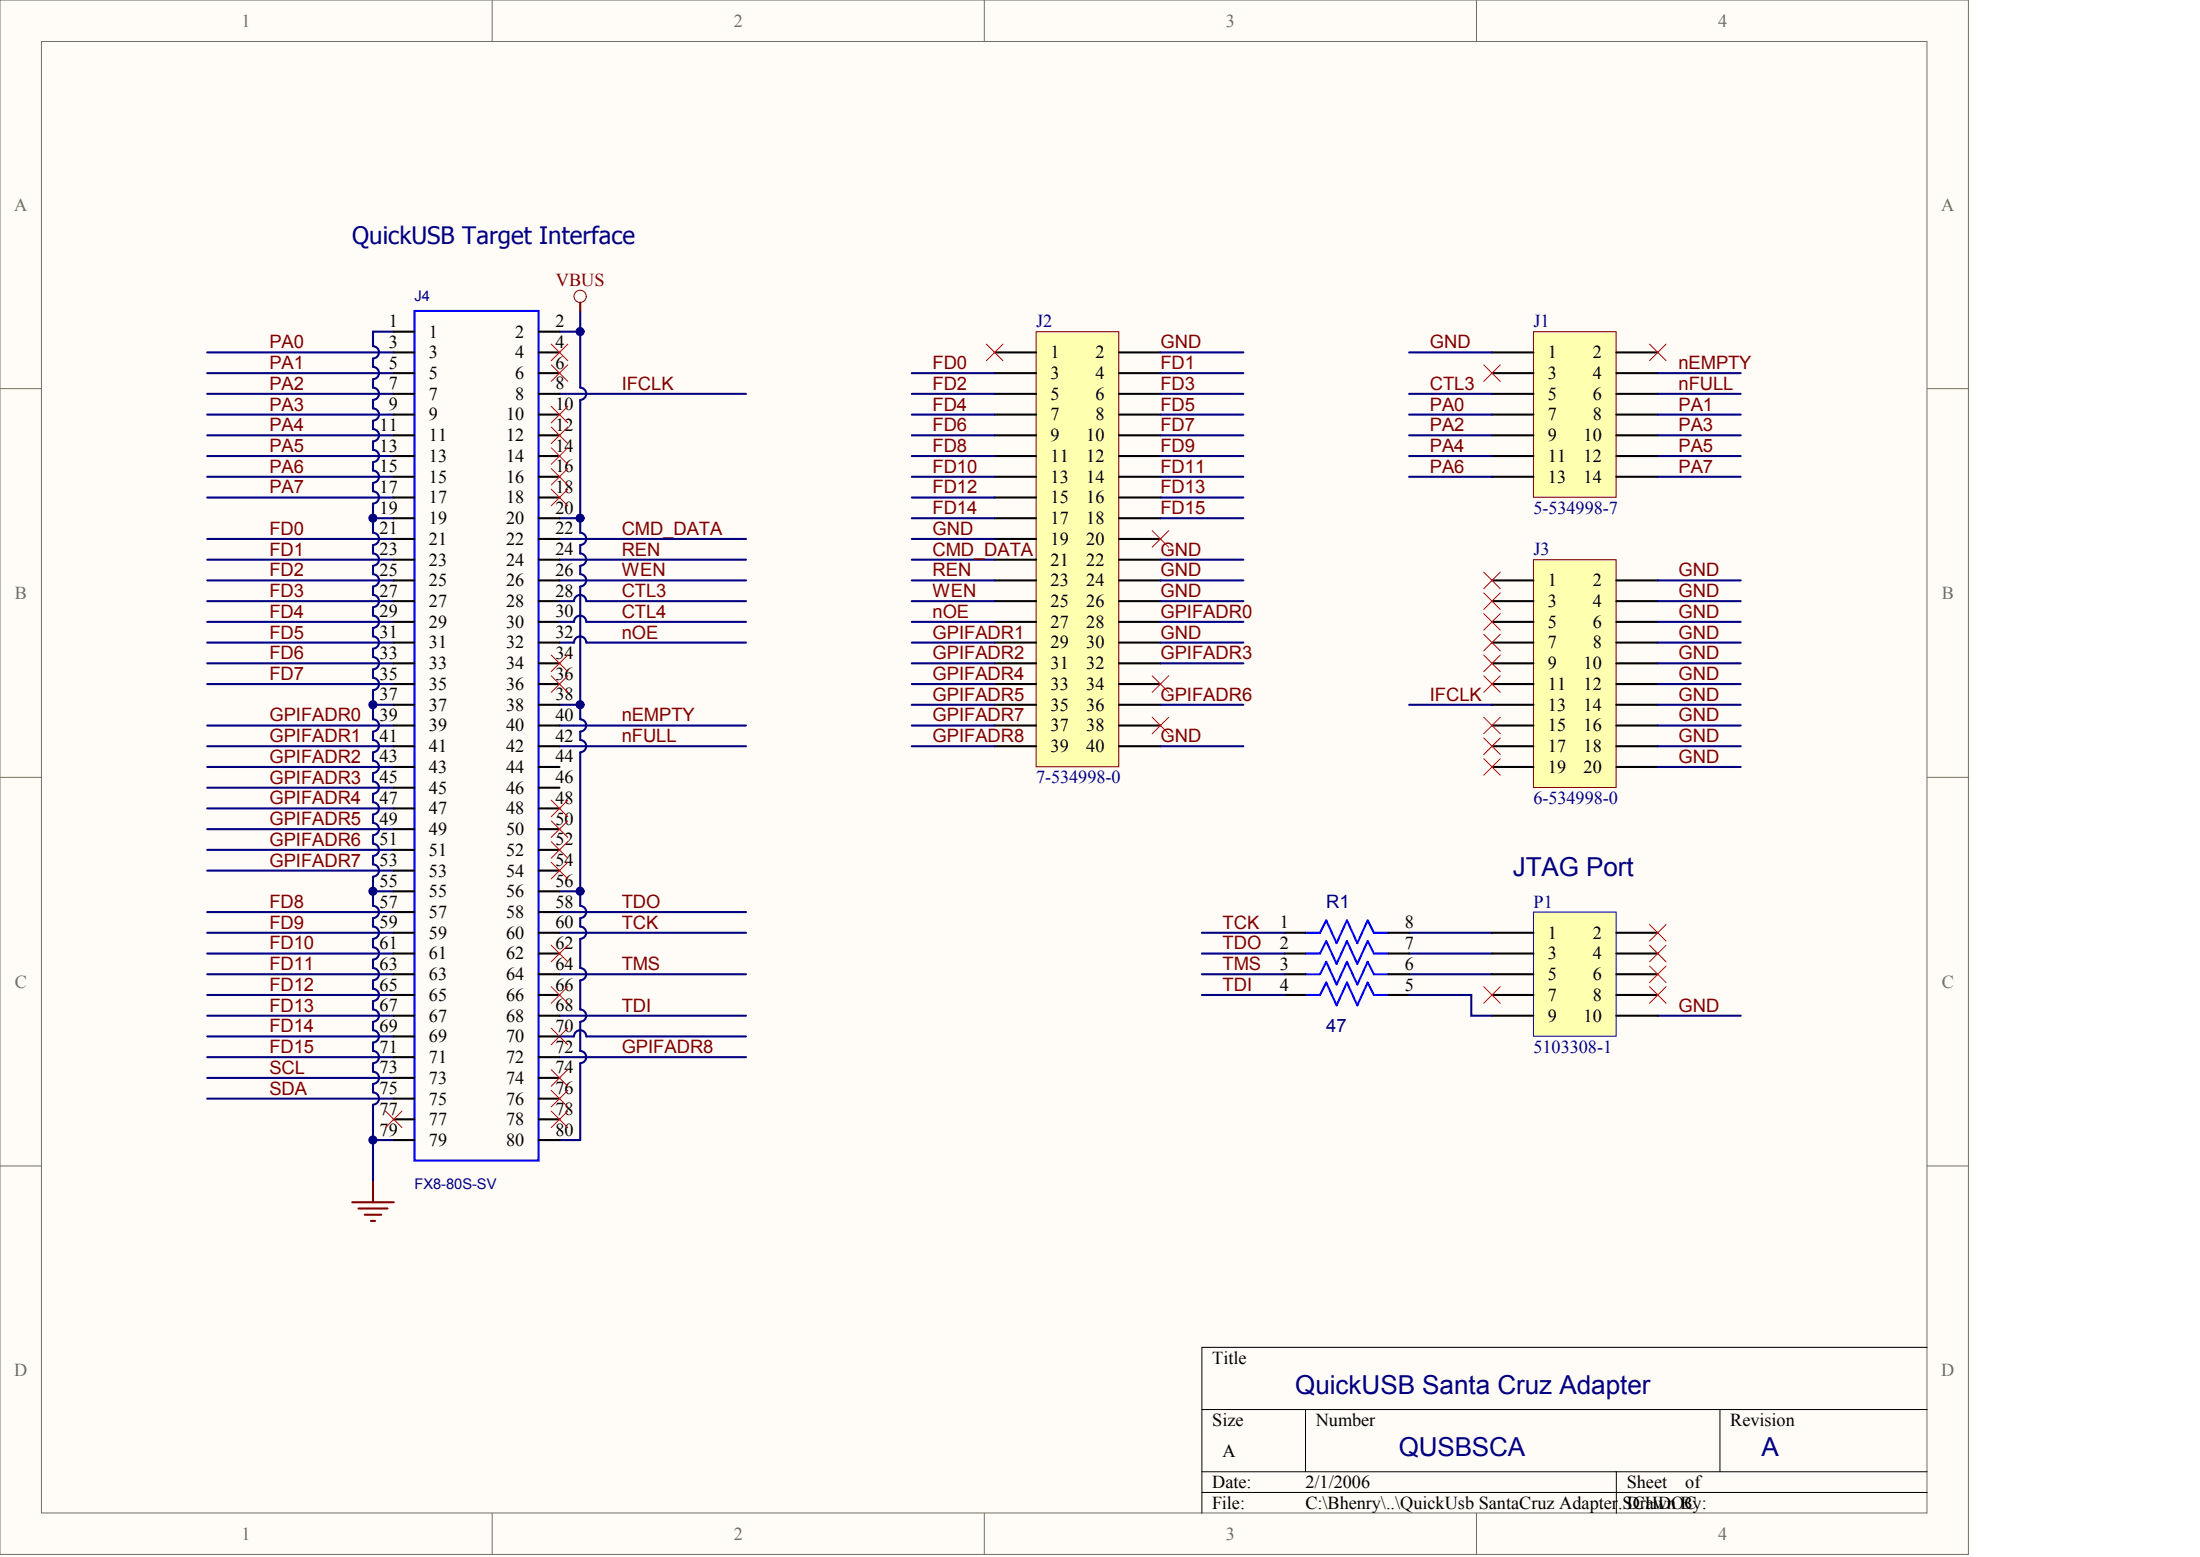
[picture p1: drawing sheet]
<svg xmlns="http://www.w3.org/2000/svg" width="840mm" height="594mm" viewBox="0 0 840 594" stroke-linecap="round" stroke-linejoin="round" font-family="sans-serif">
<g fill="#fffcf8" stroke="#716f64" stroke-width=".38">
<path d="M0 0h751.2v593.1h-751.2z"/>
<path d="M15.8 15.8h719.6v561.5h-719.6z"/>
</g>
<path d="M187.8 0v15.8M375.7 0v15.8M563.5 0v15.8M0 148.3h15.8M735.5 148.3h15.8M0 296.6h15.8M735.5 296.6h15.8M0 444.9h15.8M735.5 444.9h15.8M187.8 577.4v15.8M375.7 577.4v15.8M563.5 577.4v15.8" fill="none" stroke="#716f64" stroke-width=".38"/>
<path d="M735.5 514.1h-276.8v63.3M458.7 537.8h276.8M498.2 537.8v23.7M656.4 537.8v23.7M458.7 561.5h276.8M458.7 569.5h276.8M616.9 561.5v15.9" fill="none" stroke="#000" stroke-width=".38"/>
<path d="M395.4 126.6h31.6v166h-31.6z" fill="#ffffb0" stroke="#800000" stroke-width=".38"/>
<g fill="none" stroke="#000" stroke-width=".79">
<path d="M379.6 134.5h15.8M427.1 134.5h15.8M379.6 142.4h15.8M379.6 150.3h15.8M379.6 158.2h15.8M427.1 142.4h15.8M427.1 150.3h15.8M427.1 158.2h15.8M379.6 166.1h15.8M379.6 174h15.8M427.1 166.1h15.8M427.1 174h15.8"/>
<path d="M379.6 181.9h15.8M379.6 189.8h15.8M379.6 197.7h15.8M427.1 181.9h15.8M427.1 189.8h15.8M427.1 197.7h15.8M379.6 205.6h15.8M379.6 213.6h15.8M427.1 205.6h15.8M427.1 213.6h15.8M379.6 221.5h15.8M379.6 229.4h15.8"/>
<path d="M379.6 237.3h15.8M427.1 221.5h15.8M427.1 229.4h15.8M427.1 237.3h15.8M379.6 245.2h15.8M379.6 253.1h15.8M427.1 245.2h15.8M427.1 253.1h15.8M379.6 261h15.8M379.6 268.9h15.8M379.6 276.8h15.8M427.1 261h15.8"/>
<path d="M427.1 268.9h15.8M427.1 276.8h15.8M379.6 284.7h15.8M427.1 284.7h15.8"/>
</g>
<path d="M585.2 126.6h31.6v63.1h-31.6z" fill="#ffffb0" stroke="#800000" stroke-width=".38"/>
<g fill="none" stroke="#000" stroke-width=".79">
<path d="M569.4 134.5h15.8M616.9 134.5h15.8M569.4 142.4h15.8M569.4 150.3h15.8M569.4 158.2h15.8M616.9 142.4h15.8M616.9 150.3h15.8M616.9 158.2h15.8M569.4 166.1h15.8M569.4 174h15.8M616.9 166.1h15.8M616.9 174h15.8"/>
<path d="M569.4 181.9h15.8M616.9 181.9h15.8"/>
</g>
<path d="M585.2 213.6h31.6v86.9h-31.6z" fill="#ffffb0" stroke="#800000" stroke-width=".38"/>
<g fill="none" stroke="#000" stroke-width=".79">
<path d="M150.3 126.6h7.9M150.3 134.5h7.9M205.6 126.6h7.9M205.6 134.5h7.9M150.3 142.4h7.9M150.3 150.3h7.9M150.3 158.2h7.9M205.6 142.4h7.9M205.6 150.3h7.9M205.6 158.2h7.9M150.3 166.1h7.9M150.3 174h7.9"/>
<path d="M205.6 166.1h7.9M205.6 174h7.9M150.3 181.9h7.9M150.3 189.8h7.9M150.3 197.7h7.9M205.6 181.9h7.9M205.6 189.8h7.9M205.6 197.7h7.9M150.3 205.6h7.9M150.3 213.6h7.9M205.6 205.6h7.9M205.6 213.6h7.9"/>
<path d="M150.3 221.5h7.9M150.3 229.4h7.9M150.3 237.3h7.9M205.6 221.5h7.9M205.6 229.4h7.9M205.6 237.3h7.9M569.4 221.5h15.8M569.4 229.4h15.8M569.4 237.3h15.8M616.9 221.5h15.8M616.9 229.4h15.8M616.9 237.3h15.8"/>
<path d="M150.3 245.2h7.9M150.3 253.1h7.9M205.6 245.2h7.9M205.6 253.1h7.9M569.4 245.2h15.8M569.4 253.1h15.8M616.9 245.2h15.8M616.9 253.1h15.8M150.3 261h7.9M150.3 268.9h7.9M150.3 276.8h7.9M205.6 261h7.9"/>
<path d="M205.6 268.9h7.9M205.6 276.8h7.9M569.4 261h15.8M569.4 268.9h15.8M569.4 276.8h15.8M616.9 261h15.8M616.9 268.9h15.8M616.9 276.8h15.8M150.3 284.7h7.9M150.3 292.6h7.9M205.6 284.7h7.9M205.6 292.6h7.9"/>
<path d="M569.4 284.7h15.8M569.4 292.6h15.8M616.9 284.7h15.8M616.9 292.6h15.8M150.3 300.6h7.9M150.3 308.5h7.9M150.3 316.4h7.9M205.6 300.6h7.9M205.6 308.5h7.9M205.6 316.4h7.9M150.3 324.3h7.9M150.3 332.2h7.9"/>
<path d="M205.6 324.3h7.9M205.6 332.2h7.9M150.3 340.1h7.9M150.3 348h7.9M150.3 355.9h7.9M205.6 340.1h7.9M205.6 348h7.9M205.6 355.9h7.9M150.3 363.8h7.9M150.3 371.7h7.9M150.3 379.6h7.9M205.6 363.8h7.9"/>
<path d="M205.6 371.7h7.9M205.6 379.6h7.9M150.3 387.5h7.9M150.3 395.5h7.9M205.6 387.5h7.9M205.6 395.5h7.9M150.3 403.4h7.9M150.3 411.3h7.9M150.3 419.2h7.9M205.6 403.4h7.9M205.6 411.3h7.9M205.6 419.2h7.9"/>
<path d="M150.3 427.1h7.9M150.3 435h7.9M205.6 427.1h7.9M205.6 435h7.9"/>
</g>
<g fill="none" stroke="#000080" stroke-width=".79">
<path d="M221.4 118.6v29.3a2.33 2.33 0 0 1 2.3 2.3 2.33 2.33 0 0 1-2.3 2.4M79.1 134.5h71.2M142.4 136.8v3.2a2.33 2.33 0 0 1 2.2 2.3 2.33 2.33 0 0 1-2.2 2.4M150.3 126.6h-7.9v5.5a2.33 2.33 0 0 1 2.2 2.3 2.33 2.33 0 0 1-2.2 2.4M213.5 126.6h7.9M442.9 134.5h31.6M537.8 134.5h31.6M79.1 150.3h71.2M79.1 158.2h71.2M79.1 142.4h71.2M142.4 144.7v3.2a2.33 2.33 0 0 1 2.2 2.3 2.33 2.33 0 0 1-2.2 2.4M142.4 152.7v3.1a2.33 2.33 0 0 1 2.2 2.4 2.33 2.33 0 0 1-2.2 2.3"/>
<path d="M213.5 150.3h71.2M221.4 152.7v50.6a2.33 2.33 0 0 1 2.3 2.3 2.33 2.33 0 0 1-2.3 2.3M348 150.3h31.6M348 158.2h31.6M348 142.4h31.6M442.9 150.3h31.6M442.9 158.2h31.6M442.9 142.4h31.6M537.8 150.3h31.6M537.8 158.2h31.6M632.7 158.2h31.6M79.1 166.1h71.2"/>
<path d="M79.1 174h71.2M142.4 160.6v3.1a2.33 2.33 0 0 1 2.2 2.4 2.33 2.33 0 0 1-2.2 2.3M142.4 168.5v3.1a2.33 2.33 0 0 1 2.2 2.4 2.33 2.33 0 0 1-2.2 2.3M142.4 176.4v3.1a2.33 2.33 0 0 1 2.2 2.4 2.33 2.33 0 0 1-2.2 2.3M348 166.1h31.6M348 174h31.6M442.9 166.1h31.6M442.9 174h31.6M537.8 166.1h31.6M537.8 174h31.6M632.7 166.1h31.6M632.7 174h31.6"/>
<path d="M79.1 181.9h71.2M79.1 189.8h71.2M142.4 184.3v3.2a2.33 2.33 0 0 1 2.2 2.3 2.33 2.33 0 0 1-2.2 2.3v11.2a2.33 2.33 0 0 1 2.2 2.3 2.33 2.33 0 0 1-2.2 2.3M142.4 197.7h7.9M213.5 197.7h7.9M348 181.9h31.6M348 189.8h31.6M348 197.7h31.6M442.9 181.9h31.6M442.9 189.8h31.6M442.9 197.7h31.6M632.7 181.9h31.6"/>
<path d="M79.1 205.6h71.2M79.1 213.6h71.2M142.4 208v3.2a2.33 2.33 0 0 1 2.2 2.3 2.33 2.33 0 0 1-2.2 2.3M142.4 215.9v3.2a2.33 2.33 0 0 1 2.2 2.3 2.33 2.33 0 0 1-2.2 2.4M213.5 205.6h71.2M213.5 213.6h71.2M221.4 215.9v3.2a2.33 2.33 0 0 1 2.3 2.3 2.33 2.33 0 0 1-2.3 2.4M221.4 208v3.2a2.33 2.33 0 0 1 2.3 2.3 2.33 2.33 0 0 1-2.3 2.3M348 205.6h31.6M348 213.6h31.6M442.9 213.6h31.6M79.1 221.5h71.2"/>
<path d="M79.1 237.3h71.2M79.1 229.4h71.2M142.4 223.8v3.2a2.33 2.33 0 0 1 2.2 2.3 2.33 2.33 0 0 1-2.2 2.4M142.4 231.7v3.2a2.33 2.33 0 0 1 2.2 2.3 2.33 2.33 0 0 1-2.2 2.4M142.4 239.7v3.1a2.33 2.33 0 0 1 2.2 2.3 2.33 2.33 0 0 1-2.2 2.4M213.5 221.5h71.2M221.4 223.8v50.7a2.33 2.33 0 0 1 2.3 2.3 2.33 2.33 0 0 1-2.3 2.3M348 221.5h31.6M348 237.3h31.6M348 229.4h31.6M442.9 221.5h31.6M442.9 237.3h31.6"/>
<path d="M442.9 229.4h31.6M632.7 221.5h31.6M632.7 237.3h31.6M632.7 229.4h31.6M79.1 253.1h71.2M79.1 245.2h71.2M142.4 255.5v3.1a2.37 2.37 0 0 1 2.2 2.4 2.37 2.37 0 0 1-2.2 2.4v11.1a2.33 2.33 0 0 1 2.2 2.3 2.33 2.33 0 0 1-2.2 2.3M142.4 247.6v3.1a2.33 2.33 0 0 1 2.2 2.4 2.33 2.33 0 0 1-2.2 2.3M223.7 245.2a2.33 2.33 0 0 0-2.3-2.4 2.33 2.33 0 0 0-2.3 2.4h-5.6M223.8 245.2h60.9M348 253.1h31.6M348 245.2h31.6"/>
<path d="M442.9 253.1h31.6M442.9 245.2h31.6M632.7 253.1h31.6M632.7 245.2h31.6M79.1 261h71.2M79.1 276.8h71.2M142.4 279.2v3.2a2.33 2.33 0 0 1 2.2 2.3 2.33 2.33 0 0 1-2.2 2.3M142.4 268.9h7.9M213.5 276.8h71.2M213.5 268.9h7.9M221.4 279.2v3.2a2.33 2.33 0 0 1 2.3 2.3 2.33 2.33 0 0 1-2.3 2.3M348 261h31.6"/>
<path d="M348 276.8h31.6M348 268.9h31.6M442.9 268.9h31.6M537.8 268.9h31.6M632.7 261h31.6M632.7 276.8h31.6M632.7 268.9h31.6M79.1 284.7h71.2M79.1 292.6h71.2M142.4 287.1v3.2a2.33 2.33 0 0 1 2.2 2.3 2.33 2.33 0 0 1-2.2 2.3M142.4 295v3.2a2.33 2.33 0 0 1 2.2 2.3 2.33 2.33 0 0 1-2.2 2.3M213.5 284.7h71.2"/>
<path d="M221.4 287.1v58.5a2.33 2.33 0 0 1 2.3 2.4 2.33 2.33 0 0 1-2.3 2.3M348 284.7h31.6M442.9 284.7h31.6M632.7 284.7h31.6M632.7 292.6h31.6M79.1 316.4h71.2M79.1 300.6h71.2M79.1 308.5h71.2M142.4 302.9v3.2a2.33 2.33 0 0 1 2.2 2.3 2.33 2.33 0 0 1-2.2 2.4M142.4 310.8v3.2a2.33 2.33 0 0 1 2.2 2.3 2.33 2.33 0 0 1-2.2 2.4M142.4 318.7v3.2a2.33 2.33 0 0 1 2.2 2.3 2.33 2.33 0 0 1-2.2 2.4M79.1 332.2h71.2"/>
<path d="M79.1 324.3h71.2M142.4 326.6v3.2a2.33 2.33 0 0 1 2.2 2.3 2.33 2.33 0 0 1-2.2 2.4M142.4 334.6v11a2.33 2.33 0 0 1 2.2 2.4 2.33 2.33 0 0 1-2.2 2.3M79.1 348h71.2M79.1 355.9h71.2M142.4 350.4v3.1a2.33 2.33 0 0 1 2.2 2.4 2.33 2.33 0 0 1-2.2 2.3M142.4 358.3v3.1a2.33 2.33 0 0 1 2.2 2.4 2.33 2.33 0 0 1-2.2 2.3M142.4 340.1h7.9M213.5 348h71.2M213.5 355.9h71.2M213.5 340.1h7.9M221.4 358.3v11.1a2.33 2.33 0 0 1 2.3 2.3 2.33 2.33 0 0 1-2.3 2.3"/>
<path d="M221.4 350.4v3.1a2.33 2.33 0 0 1 2.3 2.4 2.33 2.33 0 0 1-2.3 2.3M537.8 355.9h31.6M79.1 363.8h71.2M79.1 371.7h71.2M79.1 379.6h71.2M142.4 366.2v3.2a2.33 2.33 0 0 1 2.2 2.3 2.33 2.33 0 0 1-2.2 2.3M142.4 374.1v3.2a2.33 2.33 0 0 1 2.2 2.3 2.33 2.33 0 0 1-2.2 2.3M213.5 371.7h71.2M221.4 374.1v11.1a2.33 2.33 0 0 1 2.3 2.3 2.33 2.33 0 0 1-2.3 2.3M537.8 363.8h31.6M537.8 371.7h31.6M79.1 387.5h71.2"/>
<path d="M79.1 395.5h71.2M142.4 382v3.2a2.33 2.33 0 0 1 2.2 2.3 2.33 2.33 0 0 1-2.2 2.3M142.4 389.9v3.2a2.33 2.33 0 0 1 2.2 2.3 2.33 2.33 0 0 1-2.2 2.4M142.4 397.8v3.2a2.33 2.33 0 0 1 2.2 2.3 2.33 2.33 0 0 1-2.2 2.4M213.5 387.5h71.2M221.4 389.9v11.1a2.33 2.33 0 0 1 2.3 2.3 2.33 2.33 0 0 1-2.3 2.4M223.7 395.5a2.33 2.33 0 0 0-2.3-2.4 2.33 2.33 0 0 0-2.3 2.4h-5.6M223.8 395.5h60.9M632.7 387.5h31.6M79.1 403.4h71.2M79.1 411.3h71.2M79.1 419.2h71.2"/>
<path d="M142.4 405.7v3.2a2.33 2.33 0 0 1 2.2 2.3 2.33 2.33 0 0 1-2.2 2.4v3.2a2.33 2.33 0 0 1 2.2 2.3 2.33 2.33 0 0 1-2.2 2.4v29.3M213.5 403.4h71.2M221.4 405.7v29.3h-7.9M142.4 435h7.9"/>
</g>
<path d="M158.2 118.6h47.3v324.2h-47.3z" fill="none" stroke="#00f" stroke-width=".79"/>
<circle cx="221.4" cy="113.1" r="2.33" fill="none" stroke="#800000" stroke-width=".38"/>
<path d="M221.4 115.5v3.1M134.4 458.7h15.9M142.4 450.8v7.9M136.8 461.1h11.1M139.2 463.5h6.3M141.6 465.8h1.5" fill="none" stroke="#800000" stroke-width=".79"/>
<g fill="none" stroke="#f00" stroke-width=".38">
<path d="M210.4 139.2l6.3 6.3M210.4 131.3l6.3 6.3M216.7 139.2l-6.3 6.3M216.7 131.3l-6.3 6.3M629.5 131.3l6.3 6.3M635.8 131.3l-6.3 6.3M210.4 155l6.3 6.4M216.7 155l-6.3 6.4M210.4 162.9l6.3 6.4M210.4 170.8l6.3 6.4M210.4 178.8l6.3 6.3M216.7 162.9l-6.3 6.4"/>
<path d="M216.7 170.8l-6.3 6.4M216.7 178.8l-6.3 6.3M210.4 186.7l6.3 6.3M216.7 186.7l-6.3 6.3M439.7 202.5l6.3 6.3M446 202.5l-6.3 6.3M210.4 249.9l6.3 6.4M210.4 257.8l6.3 6.4M216.7 249.9l-6.3 6.4M216.7 257.8l-6.3 6.4M210.4 305.3l6.3 6.3M210.4 313.2l6.3 6.3"/>
<path d="M216.7 305.3l-6.3 6.3M216.7 313.2l-6.3 6.3M210.4 321.1l6.3 6.3M210.4 329l6.3 6.3M216.7 321.1l-6.3 6.3M216.7 329l-6.3 6.3M210.4 392.3l6.3 6.3M216.7 392.3l-6.3 6.3M210.4 408.1l6.3 6.3M210.4 416l6.3 6.3M216.7 408.1l-6.3 6.3M216.7 416l-6.3 6.3"/>
<path d="M147.1 423.9l6.3 6.4M153.4 423.9l-6.3 6.4M210.4 423.9l6.3 6.4M216.7 423.9l-6.3 6.4"/>
</g>
<path d="M585.2 348h31.6v47.4h-31.6z" fill="#ffffb0" stroke="#0000bf" stroke-width=".38"/>
<g fill="none" stroke="#000" stroke-width=".79">
<path d="M490.3 355.9h7.9M529.9 355.9h7.9M569.4 355.9h15.8M616.9 355.9h15.8M490.3 363.8h7.9M490.3 371.7h7.9M490.3 379.6h7.9M529.9 363.8h7.9M529.9 371.7h7.9M529.9 379.6h7.9M569.4 363.8h15.8M569.4 371.7h15.8"/>
<path d="M569.4 379.6h15.8M616.9 363.8h15.8M616.9 371.7h15.8M616.9 379.6h15.8M569.4 387.5h15.8M616.9 387.5h15.8"/>
</g>
<path d="M498.2 355.9h5.6l2.3-4.7 4 8.7 4-8.7 3.9 8.7 4-8.7 2.3 4.7h5.6M498.2 363.8h5.6l2.3-4.7 4 8.7 4-8.7 3.9 8.7 4-8.7 2.3 4.7h5.6M498.2 371.7h5.6l2.3-4.7 4 8.7 4-8.7 3.9 8.7 4-8.7 2.3 4.7h5.6M498.2 379.6h5.6l2.3-4.7 4 8.7 4-8.7 3.9 8.7 4-8.7 2.3 4.7h5.6" fill="none" stroke="#00f" stroke-width=".79"/>
<path d="M632.7 142.4h31.6M632.7 150.3h31.6M537.8 181.9h31.6M223.7 229.4a2.33 2.33 0 0 0-2.3-2.4 2.33 2.33 0 0 0-2.3 2.4h-5.6M223.7 237.3a2.33 2.33 0 0 0-2.3-2.4 2.33 2.33 0 0 0-2.3 2.4h-5.6M223.8 229.4h60.9M223.8 237.3h60.9M458.7 355.9h31.6M458.7 363.8h31.6M458.7 379.6h31.6M458.7 371.7h31.6M537.8 379.6h23.7v7.9h7.9" fill="none" stroke="#000080" stroke-width=".79"/>
<g fill="none" stroke="#f00" stroke-width=".38">
<path d="M376.4 131.3l6.4 6.3M382.8 131.3l-6.4 6.3M566.2 139.2l6.4 6.3M572.6 139.2l-6.4 6.3M566.2 218.3l6.4 6.3M572.6 218.3l-6.4 6.3M566.2 226.2l6.4 6.3M566.2 234.1l6.4 6.3M572.6 226.2l-6.4 6.3M572.6 234.1l-6.4 6.3M439.7 257.8l6.3 6.4M446 257.8l-6.3 6.4"/>
<path d="M566.2 242l6.4 6.4M566.2 249.9l6.4 6.4M566.2 257.8l6.4 6.4M572.6 242l-6.4 6.4M572.6 249.9l-6.4 6.4M572.6 257.8l-6.4 6.4M439.7 273.7l6.3 6.3M446 273.7l-6.3 6.3M566.2 273.7l6.4 6.3M572.6 273.7l-6.4 6.3M566.2 281.6l6.4 6.3M566.2 289.5l6.4 6.3"/>
<path d="M572.6 281.6l-6.4 6.3M572.6 289.5l-6.4 6.3M629.5 352.7l6.3 6.4M635.8 352.7l-6.3 6.4M210.4 360.7l6.3 6.3M210.4 376.5l6.3 6.3M216.7 360.7l-6.3 6.3M216.7 376.5l-6.3 6.3M566.2 376.5l6.4 6.3M572.6 376.5l-6.4 6.3M629.5 360.7l6.3 6.3M629.5 368.6l6.3 6.3"/>
<path d="M629.5 376.5l6.3 6.3M635.8 360.7l-6.3 6.3M635.8 368.6l-6.3 6.3M635.8 376.5l-6.3 6.3"/>
</g>
<g fill="#000080" stroke="#000080" stroke-width=".38">
<circle cx="142.3" cy="435" r="1.54"/>
<circle cx="142.3" cy="340.1" r="1.54"/>
<circle cx="142.3" cy="268.9" r="1.54"/>
<circle cx="142.3" cy="197.7" r="1.54"/>
<circle cx="221.4" cy="340.1" r="1.54"/>
<circle cx="221.4" cy="268.9" r="1.54"/>
<circle cx="221.4" cy="197.7" r="1.54"/>
<circle cx="221.4" cy="126.5" r="1.54"/>
</g>
<g font-size="10" fill="#000080">
<text x="577.3" y="334.2">JTAG Port</text>
<text x="494.3" y="531.9">QuickUSB Santa Cruz Adapter</text>
<text x="533.8" y="555.6">QUSBSCA</text>
<text x="672.2" y="555.6">A</text>
</g>
<text font-size="9.2" fill="#000080" x="134.4" y="93">QuickUSB Target Interface</text>
<g font-size="7" fill="#716f64">
<text x="92.2" y="10.2">1</text>
<text x="280" y="10.2">2</text>
<text x="467.9" y="10.2">3</text>
<text x="655.7" y="10.2">4</text>
<text x="5.4" y="80.3">A</text>
<text x="740.9" y="80.3">A</text>
<text x="5.6" y="228.6">B</text>
<text x="741.1" y="228.6">B</text>
<text x="5.6" y="376.9">C</text>
<text x="741.1" y="376.9">C</text>
<text x="5.4" y="525.2">D</text>
<text x="740.9" y="525.2">D</text>
<text x="92.2" y="587.5">1</text>
<text x="280" y="587.5">2</text>
<text x="467.9" y="587.5">3</text>
<text x="655.7" y="587.5">4</text>
</g>
<g font-size="7" fill="#800000">
<text x="212.1" y="109">VBUS</text>
<text x="102.8" y="132.9">PA0</text>
<text x="442.9" y="132.9">GND</text>
<text x="545.7" y="132.9">GND</text>
<text x="102.8" y="140.8">PA1</text>
<text x="355.9" y="140.8">FD0</text>
<text x="442.9" y="140.8">FD1</text>
<text x="640.6" y="140.8">nEMPTY</text>
<text x="102.8" y="148.7">PA2</text>
<text x="237.3" y="148.7">IFCLK</text>
<text x="355.9" y="148.7">FD2</text>
<text x="442.9" y="148.7">FD3</text>
<text x="545.7" y="148.7">CTL3</text>
<text x="640.6" y="148.7">nFULL</text>
<text x="102.8" y="156.7">PA3</text>
<text x="355.9" y="156.7">FD4</text>
<text x="442.9" y="156.7">FD5</text>
<text x="545.7" y="156.7">PA0</text>
<text x="640.6" y="156.7">PA1</text>
<text x="102.8" y="164.6">PA4</text>
<text x="355.9" y="164.6">FD6</text>
<text x="442.9" y="164.6">FD7</text>
<text x="545.7" y="164.6">PA2</text>
<text x="640.6" y="164.6">PA3</text>
<text x="102.8" y="172.5">PA5</text>
<text x="355.9" y="172.5">FD8</text>
<text x="442.9" y="172.5">FD9</text>
<text x="545.7" y="172.5">PA4</text>
<text x="640.6" y="172.5">PA5</text>
<text x="102.8" y="180.4">PA6</text>
<text x="355.9" y="180.4">FD10</text>
<text x="442.9" y="180.4">FD11</text>
<text x="545.7" y="180.4">PA6</text>
<text x="640.6" y="180.4">PA7</text>
<text x="102.8" y="188.3">PA7</text>
<text x="355.9" y="188.3">FD12</text>
<text x="442.9" y="188.3">FD13</text>
<text x="355.9" y="196.2">FD14</text>
<text x="442.9" y="196.2">FD15</text>
<text x="102.8" y="204.1">FD0</text>
<text x="237.3" y="204.1">CMD_DATA</text>
<text x="355.9" y="204.1">GND</text>
<text x="102.8" y="212">FD1</text>
<text x="237.3" y="212">REN</text>
<text x="355.9" y="212">CMD_DATA</text>
<text x="442.9" y="212">GND</text>
<text x="102.8" y="219.9">FD2</text>
<text x="237.3" y="219.9">WEN</text>
<text x="355.9" y="219.9">REN</text>
<text x="442.9" y="219.9">GND</text>
<text x="640.6" y="219.9">GND</text>
<text x="102.8" y="227.8">FD3</text>
<text x="237.3" y="227.8">CTL3</text>
<text x="355.9" y="227.8">WEN</text>
<text x="442.9" y="227.8">GND</text>
<text x="640.6" y="227.8">GND</text>
<text x="102.8" y="235.7">FD4</text>
<text x="237.3" y="235.7">CTL4</text>
<text x="355.9" y="235.7">nOE</text>
<text x="442.9" y="235.7">GPIFADR0</text>
<text x="640.6" y="235.7">GND</text>
<text x="102.8" y="243.6">FD5</text>
<text x="237.3" y="243.6">nOE</text>
<text x="355.9" y="243.6">GPIFADR1</text>
<text x="442.9" y="243.6">GND</text>
<text x="640.6" y="243.6">GND</text>
<text x="102.8" y="251.6">FD6</text>
<text x="355.9" y="251.6">GPIFADR2</text>
<text x="442.9" y="251.6">GPIFADR3</text>
<text x="640.6" y="251.6">GND</text>
<text x="102.8" y="259.5">FD7</text>
<text x="355.9" y="259.5">GPIFADR4</text>
<text x="640.6" y="259.5">GND</text>
<text x="355.9" y="267.4">GPIFADR5</text>
<text x="442.9" y="267.4">GPIFADR6</text>
<text x="545.7" y="267.4">IFCLK</text>
<text x="640.6" y="267.4">GND</text>
<text x="102.8" y="275.3">GPIFADR0</text>
<text x="237.3" y="275.3">nEMPTY</text>
<text x="355.9" y="275.3">GPIFADR7</text>
<text x="640.6" y="275.3">GND</text>
<text x="102.8" y="283.2">GPIFADR1</text>
<text x="237.3" y="283.2">nFULL</text>
<text x="355.9" y="283.2">GPIFADR8</text>
<text x="442.9" y="283.2">GND</text>
<text x="640.6" y="283.2">GND</text>
<text x="102.8" y="291.1">GPIFADR2</text>
<text x="640.6" y="291.1">GND</text>
<text x="102.8" y="299">GPIFADR3</text>
<text x="102.8" y="306.9">GPIFADR4</text>
<text x="102.8" y="314.8">GPIFADR5</text>
<text x="102.8" y="322.7">GPIFADR6</text>
<text x="102.8" y="330.6">GPIFADR7</text>
<text x="102.8" y="346.5">FD8</text>
<text x="237.3" y="346.5">TDO</text>
<text x="102.8" y="354.4">FD9</text>
<text x="237.3" y="354.4">TCK</text>
<text x="466.6" y="354.4">TCK</text>
<text x="102.8" y="362.3">FD10</text>
<text x="466.6" y="362.3">TDO</text>
<text x="102.8" y="370.2">FD11</text>
<text x="237.3" y="370.2">TMS</text>
<text x="466.6" y="370.2">TMS</text>
<text x="102.8" y="378.1">FD12</text>
<text x="466.6" y="378.1">TDI</text>
<text x="102.8" y="386">FD13</text>
<text x="237.3" y="386">TDI</text>
<text x="640.6" y="386">GND</text>
<text x="102.8" y="393.9">FD14</text>
<text x="102.8" y="401.8">FD15</text>
<text x="237.3" y="401.8">GPIFADR8</text>
<text x="102.8" y="409.7">SCL</text>
<text x="102.8" y="417.6">SDA</text>
</g>
<g font-size="7">
<text x="148.4" y="124.8">1</text>
<text x="211.9" y="124.8">2</text>
<text x="163.7" y="128.8">1</text>
<text x="196.6" y="128.8">2</text>
<text x="148.4" y="132.8">3</text>
<text x="163.7" y="136.7">3</text>
<text x="196.6" y="136.7">4</text>
<text x="211.9" y="132.8">4</text>
<text x="401" y="136.7">1</text>
<text x="418" y="136.7">2</text>
<text x="590.8" y="136.7">1</text>
<text x="607.8" y="136.7">2</text>
<text x="148.4" y="140.7">5</text>
<text x="211.9" y="140.7">6</text>
<text x="148.4" y="148.6">7</text>
<text x="163.7" y="144.6">5</text>
<text x="196.6" y="144.6">6</text>
<text x="211.9" y="148.6">8</text>
<text x="401" y="144.6">3</text>
<text x="418" y="144.6">4</text>
<text x="590.8" y="144.6">3</text>
<text x="607.8" y="144.6">4</text>
<text x="163.7" y="152.5">7</text>
<text x="196.6" y="152.5">8</text>
<text x="401" y="152.5">5</text>
<text x="418" y="152.5">6</text>
<text x="590.8" y="152.5">5</text>
<text x="607.8" y="152.5">6</text>
<text x="148.4" y="156.5">9</text>
<text x="163.7" y="160.4">9</text>
<text x="193.1" y="160.4">10</text>
<text x="211.9" y="156.5">10</text>
<text x="401" y="160.4">7</text>
<text x="418" y="160.4">8</text>
<text x="590.8" y="160.4">7</text>
<text x="607.8" y="160.4">8</text>
<text x="144.9" y="164.4">11</text>
<text x="211.9" y="164.4">12</text>
<text x="144.9" y="172.3">13</text>
<text x="163.7" y="168.3">11</text>
<text x="193.1" y="168.3">12</text>
<text x="211.9" y="172.3">14</text>
<text x="401" y="168.3">9</text>
<text x="414.6" y="168.3">10</text>
<text x="590.8" y="168.3">9</text>
<text x="604.4" y="168.3">10</text>
<text x="163.7" y="176.3">13</text>
<text x="193.1" y="176.3">14</text>
<text x="401" y="176.3">11</text>
<text x="414.6" y="176.3">12</text>
<text x="590.8" y="176.3">11</text>
<text x="604.4" y="176.3">12</text>
<text x="144.9" y="180.2">15</text>
<text x="163.7" y="184.2">15</text>
<text x="193.1" y="184.2">16</text>
<text x="211.9" y="180.2">16</text>
<text x="401" y="184.2">13</text>
<text x="414.6" y="184.2">14</text>
<text x="590.8" y="184.2">13</text>
<text x="604.4" y="184.2">14</text>
<text x="144.9" y="188.1">17</text>
<text x="211.9" y="188.1">18</text>
<text x="144.9" y="196">19</text>
<text x="163.7" y="192.1">17</text>
<text x="193.1" y="192.1">18</text>
<text x="211.9" y="196">20</text>
<text x="401" y="192.1">15</text>
<text x="414.6" y="192.1">16</text>
<text x="144.9" y="203.9">21</text>
<text x="163.7" y="200">19</text>
<text x="193.1" y="200">20</text>
<text x="211.9" y="203.9">22</text>
<text x="401" y="200">17</text>
<text x="414.6" y="200">18</text>
<text x="163.7" y="207.9">21</text>
<text x="193.1" y="207.9">22</text>
<text x="401" y="207.9">19</text>
<text x="414.6" y="207.9">20</text>
<text x="144.9" y="211.8">23</text>
<text x="163.7" y="215.8">23</text>
<text x="193.1" y="215.8">24</text>
<text x="211.9" y="211.8">24</text>
<text x="401" y="215.8">21</text>
<text x="414.6" y="215.8">22</text>
<text x="144.9" y="219.8">25</text>
<text x="211.9" y="219.8">26</text>
<text x="144.9" y="227.7">27</text>
<text x="163.7" y="223.7">25</text>
<text x="193.1" y="223.7">26</text>
<text x="211.9" y="227.7">28</text>
<text x="401" y="223.7">23</text>
<text x="414.6" y="223.7">24</text>
<text x="590.8" y="223.7">1</text>
<text x="607.8" y="223.7">2</text>
<text x="163.7" y="231.6">27</text>
<text x="193.1" y="231.6">28</text>
<text x="401" y="231.6">25</text>
<text x="414.6" y="231.6">26</text>
<text x="590.8" y="231.6">3</text>
<text x="607.8" y="231.6">4</text>
<text x="144.9" y="235.6">29</text>
<text x="163.7" y="239.5">29</text>
<text x="193.1" y="239.5">30</text>
<text x="211.9" y="235.6">30</text>
<text x="401" y="239.5">27</text>
<text x="414.6" y="239.5">28</text>
<text x="590.8" y="239.5">5</text>
<text x="607.8" y="239.5">6</text>
<text x="144.9" y="243.5">31</text>
<text x="211.9" y="243.5">32</text>
<text x="144.9" y="251.4">33</text>
<text x="163.7" y="247.4">31</text>
<text x="193.1" y="247.4">32</text>
<text x="211.9" y="251.4">34</text>
<text x="401" y="247.4">29</text>
<text x="414.6" y="247.4">30</text>
<text x="590.8" y="247.4">7</text>
<text x="607.8" y="247.4">8</text>
<text x="163.7" y="255.3">33</text>
<text x="193.1" y="255.3">34</text>
<text x="401" y="255.3">31</text>
<text x="414.6" y="255.3">32</text>
<text x="590.8" y="255.3">9</text>
<text x="604.4" y="255.3">10</text>
<text x="144.9" y="259.3">35</text>
<text x="163.7" y="263.3">35</text>
<text x="193.1" y="263.3">36</text>
<text x="211.9" y="259.3">36</text>
<text x="401" y="263.3">33</text>
<text x="414.6" y="263.3">34</text>
<text x="590.8" y="263.3">11</text>
<text x="604.4" y="263.3">12</text>
<text x="144.9" y="267.2">37</text>
<text x="211.9" y="267.2">38</text>
<text x="144.9" y="275.1">39</text>
<text x="163.7" y="271.2">37</text>
<text x="193.1" y="271.2">38</text>
<text x="211.9" y="275.1">40</text>
<text x="401" y="271.2">35</text>
<text x="414.6" y="271.2">36</text>
<text x="590.8" y="271.2">13</text>
<text x="604.4" y="271.2">14</text>
<text x="163.7" y="279.1">39</text>
<text x="193.1" y="279.1">40</text>
<text x="401" y="279.1">37</text>
<text x="414.6" y="279.1">38</text>
<text x="590.8" y="279.1">15</text>
<text x="604.4" y="279.1">16</text>
<text x="144.9" y="283">41</text>
<text x="163.7" y="287">41</text>
<text x="193.1" y="287">42</text>
<text x="211.9" y="283">42</text>
<text x="401" y="287">39</text>
<text x="414.6" y="287">40</text>
<text x="590.8" y="287">17</text>
<text x="604.4" y="287">18</text>
<text x="144.9" y="290.9">43</text>
<text x="211.9" y="290.9">44</text>
<text x="144.9" y="298.8">45</text>
<text x="163.7" y="294.9">43</text>
<text x="193.1" y="294.9">44</text>
<text x="211.9" y="298.8">46</text>
<text x="590.8" y="294.9">19</text>
<text x="604.4" y="294.9">20</text>
<text x="163.7" y="302.8">45</text>
<text x="193.1" y="302.8">46</text>
<text x="144.9" y="306.8">47</text>
<text x="163.7" y="310.7">47</text>
<text x="193.1" y="310.7">48</text>
<text x="211.9" y="306.8">48</text>
<text x="144.9" y="314.7">49</text>
<text x="211.9" y="314.7">50</text>
<text x="144.9" y="322.6">51</text>
<text x="163.7" y="318.6">49</text>
<text x="193.1" y="318.6">50</text>
<text x="211.9" y="322.6">52</text>
<text x="163.7" y="326.5">51</text>
<text x="193.1" y="326.5">52</text>
<text x="144.9" y="330.5">53</text>
<text x="163.7" y="334.4">53</text>
<text x="193.1" y="334.4">54</text>
<text x="211.9" y="330.5">54</text>
<text x="144.9" y="338.4">55</text>
<text x="211.9" y="338.4">56</text>
<text x="144.9" y="346.3">57</text>
<text x="163.7" y="342.3">55</text>
<text x="193.1" y="342.3">56</text>
<text x="211.9" y="346.3">58</text>
<text x="163.7" y="350.3">57</text>
<text x="193.1" y="350.3">58</text>
<text x="144.9" y="354.2">59</text>
<text x="163.7" y="358.2">59</text>
<text x="193.1" y="358.2">60</text>
<text x="211.9" y="354.2">60</text>
<text x="488.4" y="354.2">1</text>
<text x="536.2" y="354.2">8</text>
<text x="590.8" y="358.2">1</text>
<text x="607.8" y="358.2">2</text>
<text x="144.9" y="362.1">61</text>
<text x="211.9" y="362.1">62</text>
<text x="488.4" y="362.1">2</text>
<text x="536.2" y="362.1">7</text>
<text x="144.9" y="370">63</text>
<text x="163.7" y="366.1">61</text>
<text x="193.1" y="366.1">62</text>
<text x="211.9" y="370">64</text>
<text x="488.4" y="370">3</text>
<text x="536.2" y="370">6</text>
<text x="590.8" y="366.1">3</text>
<text x="607.8" y="366.1">4</text>
<text x="144.9" y="377.9">65</text>
<text x="163.7" y="374">63</text>
<text x="193.1" y="374">64</text>
<text x="211.9" y="377.9">66</text>
<text x="488.4" y="377.9">4</text>
<text x="536.2" y="377.9">5</text>
<text x="590.8" y="374">5</text>
<text x="607.8" y="374">6</text>
<text x="163.7" y="381.9">65</text>
<text x="193.1" y="381.9">66</text>
<text x="590.8" y="381.9">7</text>
<text x="607.8" y="381.9">8</text>
<text x="144.9" y="385.8">67</text>
<text x="163.7" y="389.8">67</text>
<text x="193.1" y="389.8">68</text>
<text x="211.9" y="385.8">68</text>
<text x="590.8" y="389.8">9</text>
<text x="604.4" y="389.8">10</text>
<text x="144.9" y="393.7">69</text>
<text x="211.9" y="393.7">70</text>
<text x="144.9" y="401.7">71</text>
<text x="163.7" y="397.7">69</text>
<text x="193.1" y="397.7">70</text>
<text x="211.9" y="401.7">72</text>
<text x="163.7" y="405.6">71</text>
<text x="193.1" y="405.6">72</text>
<text x="144.9" y="409.6">73</text>
<text x="163.7" y="413.5">73</text>
<text x="193.1" y="413.5">74</text>
<text x="211.9" y="409.6">74</text>
<text x="144.9" y="417.5">75</text>
<text x="211.9" y="417.5">76</text>
<text x="144.9" y="425.4">77</text>
<text x="163.7" y="421.4">75</text>
<text x="193.1" y="421.4">76</text>
<text x="211.9" y="425.4">78</text>
<text x="163.7" y="429.3">77</text>
<text x="193.1" y="429.3">78</text>
<text x="144.9" y="433.3">79</text>
<text x="163.7" y="437.2">79</text>
<text x="193.1" y="437.2">80</text>
<text x="211.9" y="433.3">80</text>
<text x="462.6" y="520.3">Title</text>
<text x="462.6" y="544">Size</text>
<text x="502.2" y="544">Number</text>
<text x="660.4" y="544">Revision</text>
<text x="466.6" y="555.9">A</text>
<text x="462.6" y="567.7">Date:</text>
<text x="498.2" y="567.7">2/1/2006</text>
<text x="620.8" y="567.7">Sheet</text>
<text x="643.2" y="567.7">of</text>
<text x="462.6" y="575.7">File:</text>
<text x="498.2" y="575.7">C:\Bhenry\..\QuickUsb SantaCruz Adapter.SCHDOC</text>
<text x="620.8" y="575.7">Drawn By:</text>
</g>
<g font-size="7" fill="#000080">
<text x="395.4" y="124.8">J2</text>
<text x="585.2" y="124.8">J1</text>
<text x="585.2" y="196">5-534998-7</text>
<text x="585.2" y="211.8">J3</text>
<text x="395.4" y="298.8">7-534998-0</text>
<text x="585.2" y="306.8">6-534998-0</text>
<text x="506.1" y="346.5">R1</text>
<text x="585.2" y="346.3">P1</text>
<text x="506.1" y="393.9">47</text>
<text x="585.2" y="401.7">5103308-1</text>
</g>
<g font-size="5.6" fill="#000080">
<text x="158.2" y="115">J4</text>
<text x="158.2" y="453.5">FX8-80S-SV</text>
</g>
</svg>
